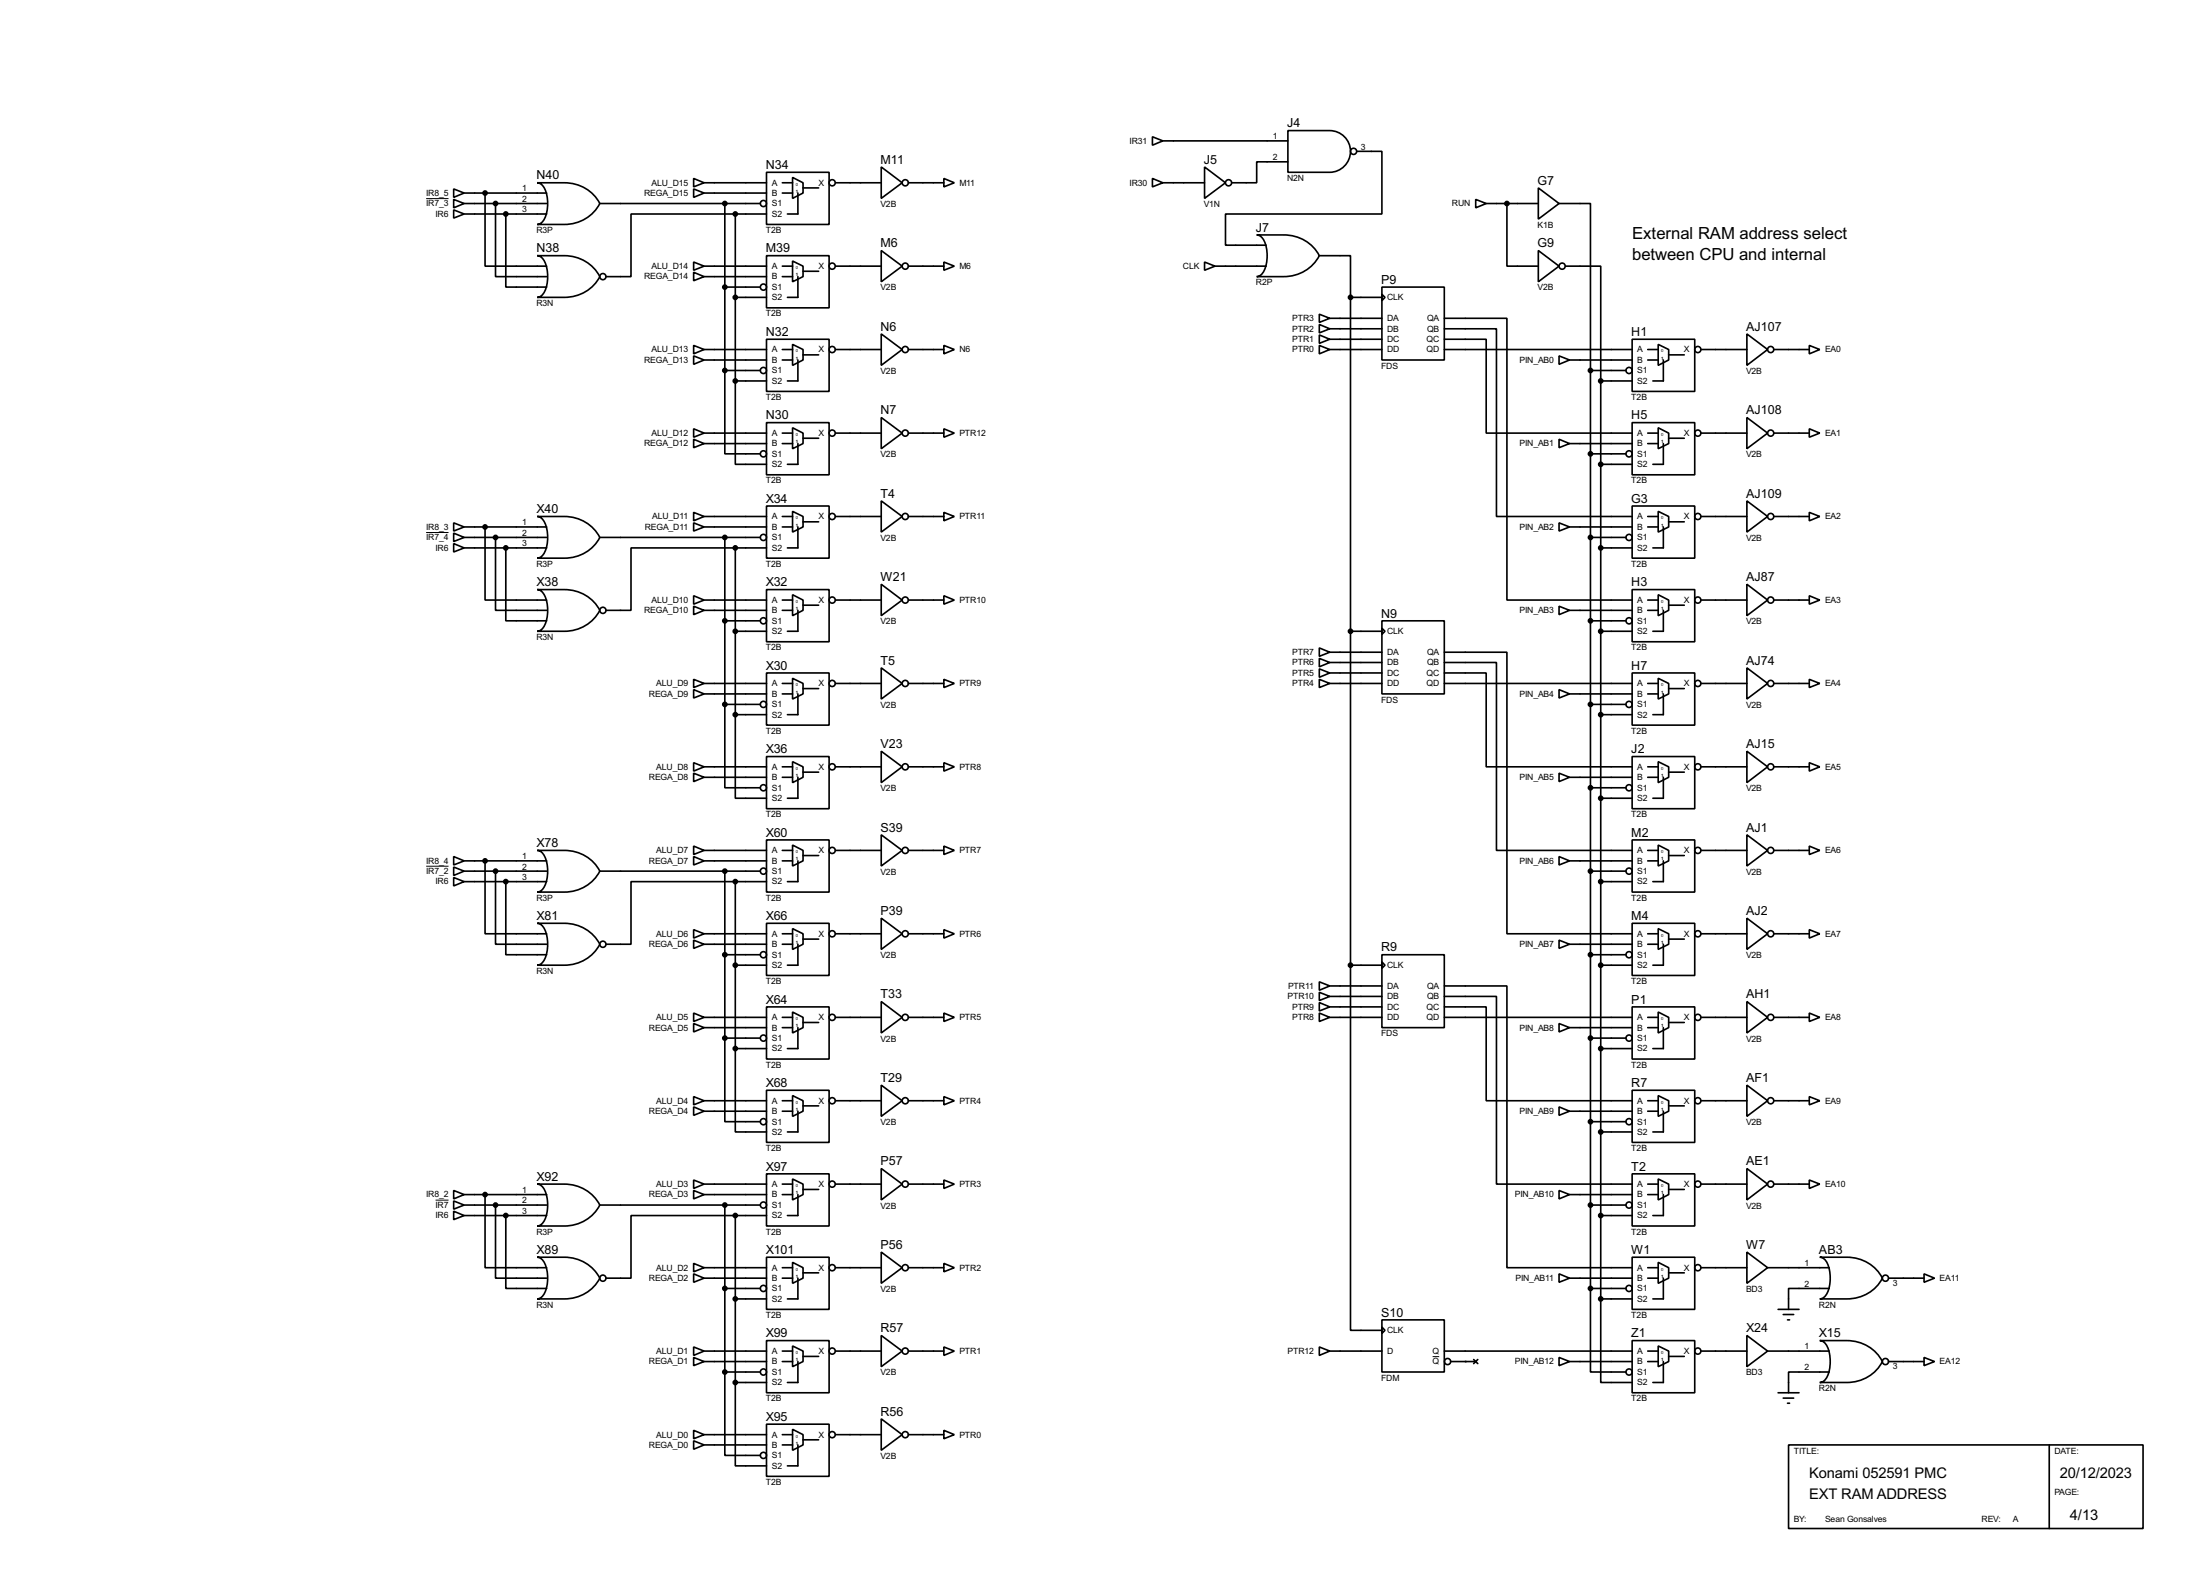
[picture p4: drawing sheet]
<svg xmlns="http://www.w3.org/2000/svg" width="536mm" height="383mm" viewBox="0 0 536 383" stroke-linecap="round" stroke-linejoin="round" font-family="sans-serif">
<g fill="none" stroke="#000" stroke-width=".4">
<path d="M280.7 33.3l2.6 1-2.6 1.1zM283.3 34.3h30.4M313.7 31.8h10.2a5.1 5.1 0 0 1 5.1 5.1 5.1 5.1 0 0 1-5.1 5.1h-10.2zM313.7 39.4h-7.6v5.1h-6.1M330.5 36.9h6.1v15.2h-38.1v7.6h9.9M110.5 46l2.6 1-2.6 1.1zM110.5 51.1l2.6 1-2.6 1zM110.5 48.6l2.6 1-2.6 1zM113.1 49.6h20.1M113.1 47h20.1M113.1 52.1h20.1M118.2 47v17.8h15"/>
<path d="M120.7 49.6v17.8h12.5M123.2 52.1v17.8h10M130.9 44.5h6.6a9.6 9.6 0 0 1 8.6 5.1 9.6 9.6 0 0 1-8.6 5.1h-6.6a3.2 3.2 0 0 0 2.3-3.2 7.6 7.6 0 0 0-1.3-6.6zM146.1 49.6h39.1M169 43.5l2.5 1-2.5 1zM169 46l2.5 1-2.5 1.1zM171.5 44.5h15.2M171.5 47h15.2M176.6 49.6v40.6M179.1 52.1h-25.4v15.3h-6.1M179.1 52.1v40.7M179.1 52.1h7.6"/>
<path d="M186.7 42h15.3v12.7h-15.3zM190.6 44.5h2.5M190.6 47h2.5M193.1 43.2l2.5 1.3v2.5l-2.5 1.3zM194.4 47v5.1h-2.6M195.6 45.8h3.8M203.5 44.5h11.2M214.7 40.7l5.1 3.8-5.1 3.8zM221.3 44.5h8.6M229.9 43.5l2.6 1-2.6 1zM280.7 43.5l2.6 1-2.6 1zM283.3 44.5h10.1"/>
<path d="M293.4 40.7l5.1 3.8-5.1 3.8zM306.1 57.2h6.6a9.6 9.6 0 0 1 8.7 5.1 9.6 9.6 0 0 1-8.7 5.1h-6.6a3.2 3.2 0 0 0 2.4-3.2 7.6 7.6 0 0 0-1.4-6.6zM359.5 48.6l2.5 1-2.5 1zM362 49.6h12.7M367.1 49.6v15.2h7.6M374.7 45.8l5.1 3.8-5.1 3.8zM379.8 49.6h7.6v40.6M130.9 62.3h6.6a9.6 9.6 0 0 1 8.6 5.1 9.6 9.6 0 0 1-8.6 5h-6.6a3.2 3.2 0 0 0 2.3-3.1 7.7 7.7 0 0 0-1.3-6.6zM169 63.8l2.5 1-2.5 1zM169 66.3l2.5 1.1-2.5 1zM171.5 64.8h15.2M171.5 67.4h15.2"/>
<path d="M176.6 69.9h8.6M179.1 72.4h7.6M186.7 62.3h15.3v12.7h-15.3zM190.6 64.8h2.5M190.6 67.4h2.5M193.1 63.6l2.5 1.2v2.6l-2.5 1.2zM194.4 67.4v5h-2.6M195.6 66.1h3.8M203.5 64.8h11.2M214.7 61l5.1 3.8-5.1 3.8zM221.3 64.8h8.6M229.9 63.8l2.6 1-2.6 1z"/>
<path d="M293.4 63.8l2.6 1-2.6 1zM296 64.8h12.4M321.4 76.5l2.5 1-2.5 1zM321.4 79l2.5 1.1-2.5 1zM321.4 62.3h7.6v10.1M323.9 77.5h12.7M329 72.4v162.6M329 72.4h7.6M336.6 69.9h15.2v17.8h-15.2zM336.6 71.7l.8 .7-.8 .8zM351.8 77.5h15.3v68.6h30.5M374.7 61l5.1 3.8-5.1 3.8z"/>
<path d="M381.3 64.8h8.6v28M169 84.1l2.5 1-2.5 1.1zM169 86.7l2.5 1-2.5 1zM171.5 87.7h15.2M171.5 85.1h15.2M176.6 90.2v20.3h8.6M176.6 90.2h8.6M179.1 92.8v20.3h7.6M179.1 92.8h7.6M186.7 82.6h15.3v12.7h-15.3zM190.6 87.7h2.5M190.6 85.1h2.5"/>
<path d="M193.1 83.9l2.5 1.2v2.6l-2.5 1.3zM194.4 87.7v5.1h-2.6M195.6 86.4h3.8M203.5 85.1h11.2M214.7 81.3l5.1 3.8-5.1 3.9zM221.3 85.1h8.6M229.9 84.1l2.6 1-2.6 1.1zM321.4 84.1l2.5 1-2.5 1.1zM321.4 81.6l2.5 1-2.5 1zM323.9 85.1h12.7M323.9 80.1h12.7M323.9 82.6h12.7"/>
<path d="M351.8 82.6h10.2v22.9h35.6M351.8 80.1h12.7v45.7h33.1M351.8 85.1h45.8M379.8 86.7l2.5 1-2.5 1zM382.3 87.7h15.3M387.4 90.2v223.5M387.4 90.2h8.6M389.9 92.8v223.5M389.9 92.8h7.7M397.6 82.6h15.2v12.7h-15.2zM401.4 87.7h2.5M401.4 85.1h2.5"/>
<path d="M403.9 83.9l2.6 1.2v2.6l-2.6 1.3zM405.2 87.7v5.1h-2.6M406.5 86.4h3.8M414.3 85.1h11.2M425.5 81.3l5.1 3.8-5.1 3.9zM432.1 85.1h8.6M440.7 84.1l2.6 1-2.6 1.1zM169 104.4l2.5 1.1-2.5 1zM169 107l2.5 1-2.5 1zM171.5 105.5h15.2M171.5 108h15.2M186.7 102.9h15.3v12.7h-15.3z"/>
<path d="M190.6 105.5h2.5M190.6 108h2.5M193.1 104.2l2.5 1.3v2.5l-2.5 1.3zM194.4 108v5.1h-2.6M195.6 106.7h3.8M203.5 105.5h11.2M214.7 101.7l5.1 3.8-5.1 3.8zM221.3 105.5h8.6M229.9 104.4l2.6 1.1-2.6 1zM379.8 107l2.5 1-2.5 1zM382.3 108h15.3M387.4 110.5h8.6"/>
<path d="M389.9 113.1h7.7M397.6 102.9h15.2v12.7h-15.2zM401.4 105.5h2.5M401.4 108h2.5M403.9 104.2l2.6 1.3v2.5l-2.6 1.3zM405.2 108v5.1h-2.6M406.5 106.7h3.8M414.3 105.5h11.2M425.5 101.7l5.1 3.8-5.1 3.8zM432.1 105.5h8.6M440.7 104.4l2.6 1.1-2.6 1zM110.5 127.3l2.6 1-2.6 1z"/>
<path d="M110.5 129.8l2.6 1.1-2.6 1zM110.5 132.4l2.6 1-2.6 1zM113.1 128.3h20.1M113.1 133.4h20.1M113.1 130.9h20.1M118.2 128.3v17.8h15M120.7 130.9v17.7h12.5M123.2 133.4v17.8h10M130.9 125.8h6.6a9.6 9.6 0 0 1 8.6 5.1 9.6 9.6 0 0 1-8.6 5h-6.6a3.2 3.2 0 0 0 2.3-3.1 7.7 7.7 0 0 0-1.3-6.6zM146.1 130.9h39.1M169 127.3l2.5 1-2.5 1zM169 124.8l2.5 1-2.5 1z"/>
<path d="M171.5 125.8h15.2M171.5 128.3h15.2M176.6 130.9v40.6M179.1 133.4h-25.4v15.2h-6.1M179.1 133.4h7.6M179.1 133.4v40.6M186.7 123.2h15.3v12.7h-15.3zM190.6 125.8h2.5M190.6 128.3h2.5M193.1 124.5l2.5 1.3v2.5l-2.5 1.3zM194.4 128.3v5.1h-2.6M195.6 127.1h3.8"/>
<path d="M203.5 125.8h11.2M214.7 122l5.1 3.8-5.1 3.8zM221.3 125.8h8.6M229.9 124.8l2.6 1-2.6 1zM379.8 127.3l2.5 1-2.5 1zM382.3 128.3h15.3M387.4 130.9h8.6M389.9 133.4h7.7M397.6 123.2h15.2v12.7h-15.2zM401.4 125.8h2.5M401.4 128.3h2.5M403.9 124.5l2.6 1.3v2.5l-2.6 1.3z"/>
<path d="M405.2 128.3v5.1h-2.6M406.5 127.1h3.8M414.3 125.8h11.2M425.5 122l5.1 3.8-5.1 3.8zM432.1 125.8h8.6M440.7 124.8l2.6 1-2.6 1zM130.9 143.6h6.6a9.6 9.6 0 0 1 8.6 5 9.6 9.6 0 0 1-8.6 5.1h-6.6a3.2 3.2 0 0 0 2.3-3.1 7.6 7.6 0 0 0-1.3-6.6zM169 145.1l2.5 1-2.5 1zM169 147.6l2.5 1-2.5 1.1zM171.5 146.1h15.2M171.5 148.6h15.2M176.6 151.2h8.6"/>
<path d="M179.1 153.7h7.6M186.7 143.6h15.3v12.7h-15.3zM190.6 146.1h2.5M190.6 148.6h2.5M193.1 144.8l2.5 1.3v2.5l-2.5 1.3zM194.4 148.6v5.1h-2.6M195.6 147.4h3.8M203.5 146.1h11.2M214.7 142.3l5.1 3.8-5.1 3.8zM221.3 146.1h8.6M229.9 145.1l2.6 1-2.6 1zM321.4 157.8l2.5 1-2.5 1z"/>
<path d="M323.9 158.8h12.7M329 153.7h7.6M336.6 151.2h15.2v17.8h-15.2zM336.6 153l.8 .7-.8 .8zM351.8 158.8h15.3v68.6h30.5M379.8 147.6l2.5 1-2.5 1.1zM382.3 148.6h15.3M387.4 151.2h8.6M389.9 153.7h7.7M397.6 143.6h15.2v12.7h-15.2zM401.4 146.1h2.5M401.4 148.6h2.5"/>
<path d="M403.9 144.8l2.6 1.3v2.5l-2.6 1.3zM405.2 148.6v5.1h-2.6M406.5 147.4h3.8M414.3 146.1h11.2M425.5 142.3l5.1 3.8-5.1 3.8zM432.1 146.1h8.6M440.7 145.1l2.6 1-2.6 1zM169 165.4l2.5 1-2.5 1zM169 167.9l2.5 1.1-2.5 1zM171.5 169h15.2M171.5 166.4h15.2M176.6 171.5v20.3h8.6"/>
<path d="M176.6 171.5h8.6M179.1 174v20.4h7.6M179.1 174h7.6M186.7 163.9h15.3v12.7h-15.3zM190.6 169h2.5M190.6 166.4h2.5M193.1 165.2l2.5 1.2v2.6l-2.5 1.2zM194.4 169v5h-2.6M195.6 167.7h3.8M203.5 166.4h11.2M214.7 162.6l5.1 3.8-5.1 3.8zM221.3 166.4h8.6"/>
<path d="M229.9 165.4l2.6 1-2.6 1zM321.4 165.4l2.5 1-2.5 1zM321.4 162.9l2.5 1-2.5 1zM321.4 160.3l2.5 1-2.5 1.1zM323.9 166.4h12.7M323.9 163.9h12.7M323.9 161.3h12.7M351.8 163.9h10.2v22.8h35.6M351.8 161.3h12.7v45.8h33.1M351.8 166.4h45.8M379.8 167.9l2.5 1.1-2.5 1zM382.3 169h15.3"/>
<path d="M387.4 171.5h8.6M389.9 174h7.7M397.6 163.9h15.2v12.7h-15.2zM401.4 169h2.5M401.4 166.4h2.5M403.9 165.2l2.6 1.2v2.6l-2.6 1.2zM405.2 169v5h-2.6M406.5 167.7h3.8M414.3 166.4h11.2M425.5 162.6l5.1 3.8-5.1 3.8zM432.1 166.4h8.6M440.7 165.4l2.6 1-2.6 1z"/>
<path d="M169 185.7l2.5 1-2.5 1.1zM169 188.3l2.5 1-2.5 1zM171.5 186.7h15.2M171.5 189.3h15.2M186.7 184.2h15.3v12.7h-15.3zM190.6 186.7h2.5M190.6 189.3h2.5M193.1 185.5l2.5 1.2v2.6l-2.5 1.3zM194.4 189.3v5.1h-2.6M195.6 188h3.8M203.5 186.7h11.2M214.7 182.9l5.1 3.8-5.1 3.9z"/>
<path d="M221.3 186.7h8.6M229.9 185.7l2.6 1-2.6 1.1zM379.8 188.3l2.5 1-2.5 1zM382.3 189.3h15.3M387.4 191.8h8.6M389.9 194.4h7.7M397.6 184.2h15.2v12.7h-15.2zM401.4 186.7h2.5M401.4 189.3h2.5M403.9 185.5l2.6 1.2v2.6l-2.6 1.3zM405.2 189.3v5.1h-2.6M406.5 188h3.8"/>
<path d="M414.3 186.7h11.2M425.5 182.9l5.1 3.8-5.1 3.9zM432.1 186.7h8.6M440.7 185.7l2.6 1-2.6 1.1zM110.5 213.7l2.6 1-2.6 1zM110.5 208.6l2.6 1-2.6 1zM110.5 211.1l2.6 1-2.6 1.1zM113.1 209.6h20.1M113.1 214.7h20.1M113.1 212.1h20.1M118.2 209.6v17.8h15M120.7 212.1v17.8h12.5"/>
<path d="M123.2 214.7v17.8h10M130.9 207.1h6.6a9.6 9.6 0 0 1 8.6 5 9.6 9.6 0 0 1-8.6 5.1h-6.6a3.2 3.2 0 0 0 2.3-3.1 7.6 7.6 0 0 0-1.3-6.6zM146.1 212.1h39.1M169 208.6l2.5 1-2.5 1zM169 206l2.5 1.1-2.5 1zM171.5 207.1h15.2M171.5 209.6h15.2M176.6 212.1v40.7M179.1 214.7h-25.4v15.2h-6.1M179.1 214.7h7.6M179.1 214.7v40.6M186.7 204.5h15.3v12.7h-15.3z"/>
<path d="M190.6 207.1h2.5M190.6 209.6h2.5M193.1 205.8l2.5 1.3v2.5l-2.5 1.3zM194.4 209.6v5.1h-2.6M195.6 208.3h3.8M203.5 207.1h11.2M214.7 203.3l5.1 3.8-5.1 3.8zM221.3 207.1h8.6M229.9 206l2.6 1.1-2.6 1zM379.8 208.6l2.5 1-2.5 1zM382.3 209.6h15.3M387.4 212.1h8.6"/>
<path d="M389.9 214.7h7.7M397.6 204.5h15.2v12.7h-15.2zM401.4 207.1h2.5M401.4 209.6h2.5M403.9 205.8l2.6 1.3v2.5l-2.6 1.3zM405.2 209.6v5.1h-2.6M406.5 208.3h3.8M414.3 207.1h11.2M425.5 203.3l5.1 3.8-5.1 3.8zM432.1 207.1h8.6M440.7 206l2.6 1.1-2.6 1zM130.9 224.8h6.6a9.6 9.6 0 0 1 8.6 5.1 9.6 9.6 0 0 1-8.6 5.1h-6.6a3.2 3.2 0 0 0 2.3-3.1 7.7 7.7 0 0 0-1.3-6.7z"/>
<path d="M169 228.9l2.5 1-2.5 1zM169 226.4l2.5 1-2.5 1zM171.5 227.4h15.2M171.5 229.9h15.2M176.6 232.5h8.6M179.1 235h7.6M186.7 224.8h15.3v12.7h-15.3zM190.6 227.4h2.5M190.6 229.9h2.5M193.1 226.1l2.5 1.3v2.5l-2.5 1.3zM194.4 229.9v5.1h-2.6M195.6 228.7h3.8"/>
<path d="M203.5 227.4h11.2M214.7 223.6l5.1 3.8-5.1 3.8zM221.3 227.4h8.6M229.9 226.4l2.6 1-2.6 1zM321.4 239.1l2.5 1-2.5 1zM329 235v88.9h7.6M329 235h7.6M336.6 232.5h15.2v17.7h-15.2zM336.6 234.2l.8 .8-.8 .8zM379.8 228.9l2.5 1-2.5 1zM382.3 229.9h15.3M387.4 232.5h8.6"/>
<path d="M389.9 235h7.7M397.6 224.8h15.2v12.7h-15.2zM401.4 227.4h2.5M401.4 229.9h2.5M403.9 226.1l2.6 1.3v2.5l-2.6 1.3zM405.2 229.9v5.1h-2.6M406.5 228.7h3.8M414.3 227.4h11.2M425.5 223.6l5.1 3.8-5.1 3.8zM432.1 227.4h8.6M440.7 226.4l2.6 1-2.6 1zM169 249.2l2.5 1-2.5 1.1z"/>
<path d="M169 246.7l2.5 1-2.5 1zM171.5 247.7h15.2M171.5 250.2h15.2M176.6 252.8v20.3h8.6M176.6 252.8h8.6M179.1 255.3v20.3h7.6M179.1 255.3h7.6M186.7 245.2h15.3v12.7h-15.3zM190.6 247.7h2.5M190.6 250.2h2.5M193.1 246.4l2.5 1.3v2.5l-2.5 1.3zM194.4 250.2v5.1h-2.6"/>
<path d="M195.6 249h3.8M203.5 247.7h11.2M214.7 243.9l5.1 3.8-5.1 3.8zM221.3 247.7h8.6M229.9 246.7l2.6 1-2.6 1zM321.4 244.1l2.5 1.1-2.5 1zM321.4 246.7l2.5 1-2.5 1zM321.4 241.6l2.5 1-2.5 1zM323.9 247.7h12.7M323.9 240.1h12.7M323.9 245.2h12.7M323.9 242.6h12.7"/>
<path d="M351.8 240.1h15.3v68.6h30.5M351.8 245.2h10.2v22.8h35.6M351.8 242.6h12.7v45.7h33.1M351.8 247.7h45.8M379.8 249.2l2.5 1-2.5 1.1zM382.3 250.2h15.3M387.4 252.8h8.6M389.9 255.3h7.7M397.6 245.2h15.2v12.7h-15.2zM401.4 247.7h2.5M401.4 250.2h2.5M403.9 246.4l2.6 1.3v2.5l-2.6 1.3z"/>
<path d="M405.2 250.2v5.1h-2.6M406.5 249h3.8M414.3 247.7h11.2M425.5 243.9l5.1 3.8-5.1 3.8zM432.1 247.7h8.6M440.7 246.7l2.6 1-2.6 1zM169 269.5l2.5 1.1-2.5 1zM169 267l2.5 1-2.5 1zM171.5 268h15.2M171.5 270.6h15.2M186.7 265.5h15.3v12.7h-15.3zM190.6 268h2.5"/>
<path d="M190.6 270.6h2.5M193.1 266.8l2.5 1.2v2.6l-2.5 1.2zM194.4 270.6v5h-2.6M195.6 269.3h3.8M203.5 268h11.2M214.7 264.2l5.1 3.8-5.1 3.8zM221.3 268h8.6M229.9 267l2.6 1-2.6 1zM379.8 269.5l2.5 1.1-2.5 1zM382.3 270.6h15.3M387.4 273.1h8.6M389.9 275.6h7.7"/>
<path d="M397.6 265.5h15.2v12.7h-15.2zM401.4 268h2.5M401.4 270.6h2.5M403.9 266.8l2.6 1.2v2.6l-2.6 1.2zM405.2 270.6v5h-2.6M406.5 269.3h3.8M414.3 268h11.2M425.5 264.2l5.1 3.8-5.1 3.8zM432.1 268h8.6M440.7 267l2.6 1-2.6 1zM110.5 294.9l2.6 1.1-2.6 1zM110.5 289.9l2.6 1-2.6 1z"/>
<path d="M110.5 292.4l2.6 1-2.6 1zM113.1 290.9h20.1M113.1 296h20.1M113.1 293.4h20.1M118.2 290.9v17.8h15M120.7 293.4v17.8h12.5M123.2 296v17.7h10M130.9 288.3h6.6a9.6 9.6 0 0 1 8.6 5.1 9.6 9.6 0 0 1-8.6 5.1h-6.6a3.2 3.2 0 0 0 2.3-3.1 7.7 7.7 0 0 0-1.3-6.7zM146.1 293.4h39.1M169 289.9l2.5 1-2.5 1zM169 287.3l2.5 1-2.5 1.1zM171.5 288.3h15.2"/>
<path d="M171.5 290.9h15.2M176.6 293.4v40.7M179.1 296h-25.4v15.2h-6.1M179.1 296h7.6M179.1 296v40.6M186.7 285.8h15.3v12.7h-15.3zM190.6 288.3h2.5M190.6 290.9h2.5M193.1 287.1l2.5 1.2v2.6l-2.5 1.3zM194.4 290.9v5.1h-2.6M195.6 289.6h3.8M203.5 288.3h11.2"/>
<path d="M214.7 284.5l5.1 3.8-5.1 3.9zM221.3 288.3h8.6M229.9 287.3l2.6 1-2.6 1.1zM379.8 289.9l2.5 1-2.5 1zM382.3 290.9h15.3M387.4 293.4h8.6M389.9 296h7.7M397.6 285.8h15.2v12.7h-15.2zM401.4 288.3h2.5M401.4 290.9h2.5M403.9 287.1l2.6 1.2v2.6l-2.6 1.3zM405.2 290.9v5.1h-2.6"/>
<path d="M406.5 289.6h3.8M414.3 288.3h11.2M425.5 284.5l5.1 3.8-5.1 3.9zM432.1 288.3h8.6M440.7 287.3l2.6 1-2.6 1.1zM130.9 306.1h6.6a9.6 9.6 0 0 1 8.6 5.1 9.6 9.6 0 0 1-8.6 5.1h-6.6a3.2 3.2 0 0 0 2.3-3.2 7.7 7.7 0 0 0-1.3-6.6zM169 310.2l2.5 1-2.5 1zM169 307.6l2.5 1.1-2.5 1zM171.5 311.2h15.2M171.5 308.7h15.2M176.6 313.7h8.6M179.1 316.3h7.6"/>
<path d="M186.7 306.1h15.3v12.7h-15.3zM190.6 311.2h2.5M190.6 308.7h2.5M193.1 307.4l2.5 1.3v2.5l-2.5 1.3zM194.4 311.2v5.1h-2.6M195.6 309.9h3.8M203.5 308.7h11.2M214.7 304.9l5.1 3.8-5.1 3.8zM221.3 308.7h8.6M229.9 307.6l2.6 1.1-2.6 1zM379.8 310.2l2.5 1-2.5 1zM382.3 311.2h15.3"/>
<path d="M387.4 313.7v20.4h8.6M387.4 313.7h8.6M389.9 316.3v20.3h7.7M389.9 316.3h7.7M397.6 306.1h15.2v12.7h-15.2zM401.4 311.2h2.5M401.4 308.7h2.5M403.9 307.4l2.6 1.3v2.5l-2.6 1.3zM405.2 311.2v5.1h-2.6M406.5 309.9h3.8M414.3 308.7h11.2M425.5 304.9l5.1 3.8-5.1 3.8z"/>
<path d="M430.6 308.7h15M433.1 318.8h5.1M443.3 306.1h6.6a9.6 9.6 0 0 1 8.6 5.1 9.5 9.5 0 0 1-8.6 5.1h-6.6a3.2 3.2 0 0 0 2.3-3.2 7.8 7.8 0 0 0-1.3-6.6zM445.6 313.7h-9.9v5.1M460 311.2h8.7M468.7 310.2l2.5 1-2.5 1zM169 330.5l2.5 1-2.5 1zM169 328l2.5 1-2.5 1zM171.5 331.5h15.2M171.5 329h15.2M176.6 334.1v20.3h8.6M176.6 334.1h8.6"/>
<path d="M179.1 336.6v20.3h7.6M179.1 336.6h7.6M186.7 326.4h15.3v12.7h-15.3zM190.6 331.5h2.5M190.6 329h2.5M193.1 327.7l2.5 1.3v2.5l-2.5 1.3zM194.4 331.5v5.1h-2.6M195.6 330.3h3.8M203.5 329h11.2M214.7 325.2l5.1 3.8-5.1 3.8zM221.3 329h8.6M229.9 328l2.6 1-2.6 1z"/>
<path d="M321.4 328l2.5 1-2.5 1zM323.9 329h12.7M336.6 321.4h15.2v12.7h-15.2zM336.6 323.1l.8 .8-.8 .8zM351.8 329h45.8M353.4 331.5h6.1M359 331l1 1M360 331l-1 1M379.8 330.5l2.5 1-2.5 1zM382.3 331.5h15.3M397.6 326.4h15.2v12.7h-15.2zM401.4 331.5h2.5"/>
<path d="M401.4 329h2.5M403.9 327.7l2.6 1.3v2.5l-2.6 1.3zM405.2 331.5v5.1h-2.6M406.5 330.3h3.8M414.3 329h11.2M425.5 325.2l5.1 3.8-5.1 3.8zM430.6 329h15M433.1 339.1h5.1M434.4 320.1h2.5M435.4 321.4h.5M443.3 326.4h6.6a9.6 9.6 0 0 1 8.6 5.1 9.5 9.5 0 0 1-8.6 5.1h-6.6a3.2 3.2 0 0 0 2.3-3.1 7.8 7.8 0 0 0-1.3-6.7zM445.6 334.1h-9.9v5"/>
<path d="M460 331.5h8.7M468.7 330.5l2.5 1-2.5 1zM169 348.3l2.5 1-2.5 1zM169 350.8l2.5 1-2.5 1.1zM171.5 349.3h15.2M171.5 351.8h15.2M186.7 346.8h15.3v12.7h-15.3zM190.6 349.3h2.5M190.6 351.8h2.5M193.1 348l2.5 1.3v2.5l-2.5 1.3zM194.4 351.8v5.1h-2.6M195.6 350.6h3.8"/>
<path d="M203.5 349.3h11.2M214.7 345.5l5.1 3.8-5.1 3.8zM221.3 349.3h8.6M229.9 348.3l2.6 1-2.6 1zM434.4 340.4h2.5M435.4 341.7h.5M435.7 351.8h86.3v20.4h-86.3zM499.2 351.8v20.4"/>
<circle cx="329.7" cy="36.9" r=".75"/>
<circle cx="185.9" cy="49.6" r=".75"/>
<circle cx="202.7" cy="44.5" r=".75"/>
<circle cx="220.5" cy="44.5" r=".75"/>
<circle cx="299.2" cy="44.5" r=".75"/>
<circle cx="146.8" cy="67.4" r=".75"/>
<circle cx="185.9" cy="69.9" r=".75"/>
<circle cx="202.7" cy="64.8" r=".75"/>
<circle cx="220.5" cy="64.8" r=".75"/>
<circle cx="380.5" cy="64.8" r=".75"/>
<circle cx="185.9" cy="90.2" r=".75"/>
<circle cx="202.7" cy="85.1" r=".75"/>
<circle cx="220.5" cy="85.1" r=".75"/>
<circle cx="396.8" cy="90.2" r=".75"/>
<circle cx="413.5" cy="85.1" r=".75"/>
<circle cx="431.3" cy="85.1" r=".75"/>
<circle cx="185.9" cy="110.5" r=".75"/>
<circle cx="202.7" cy="105.5" r=".75"/>
<circle cx="220.5" cy="105.5" r=".75"/>
<circle cx="396.8" cy="110.5" r=".75"/>
<circle cx="413.5" cy="105.5" r=".75"/>
<circle cx="431.3" cy="105.5" r=".75"/>
<circle cx="185.9" cy="130.9" r=".75"/>
<circle cx="202.7" cy="125.8" r=".75"/>
<circle cx="220.5" cy="125.8" r=".75"/>
<circle cx="396.8" cy="130.9" r=".75"/>
<circle cx="413.5" cy="125.8" r=".75"/>
<circle cx="431.3" cy="125.8" r=".75"/>
<circle cx="146.8" cy="148.6" r=".75"/>
<circle cx="185.9" cy="151.2" r=".75"/>
<circle cx="202.7" cy="146.1" r=".75"/>
<circle cx="220.5" cy="146.1" r=".75"/>
<circle cx="396.8" cy="151.2" r=".75"/>
<circle cx="413.5" cy="146.1" r=".75"/>
<circle cx="431.3" cy="146.1" r=".75"/>
<circle cx="185.9" cy="171.5" r=".75"/>
<circle cx="202.7" cy="166.4" r=".75"/>
<circle cx="220.5" cy="166.4" r=".75"/>
<circle cx="396.8" cy="171.5" r=".75"/>
<circle cx="413.5" cy="166.4" r=".75"/>
<circle cx="431.3" cy="166.4" r=".75"/>
<circle cx="185.9" cy="191.8" r=".75"/>
<circle cx="202.7" cy="186.7" r=".75"/>
<circle cx="220.5" cy="186.7" r=".75"/>
<circle cx="396.8" cy="191.8" r=".75"/>
<circle cx="413.5" cy="186.7" r=".75"/>
<circle cx="431.3" cy="186.7" r=".75"/>
<circle cx="185.9" cy="212.1" r=".75"/>
<circle cx="202.7" cy="207.1" r=".75"/>
<circle cx="220.5" cy="207.1" r=".75"/>
<circle cx="396.8" cy="212.1" r=".75"/>
<circle cx="413.5" cy="207.1" r=".75"/>
<circle cx="431.3" cy="207.1" r=".75"/>
<circle cx="146.8" cy="229.9" r=".75"/>
<circle cx="185.9" cy="232.5" r=".75"/>
<circle cx="202.7" cy="227.4" r=".75"/>
<circle cx="220.5" cy="227.4" r=".75"/>
<circle cx="396.8" cy="232.5" r=".75"/>
<circle cx="413.5" cy="227.4" r=".75"/>
<circle cx="431.3" cy="227.4" r=".75"/>
<circle cx="185.9" cy="252.8" r=".75"/>
<circle cx="202.7" cy="247.7" r=".75"/>
<circle cx="220.5" cy="247.7" r=".75"/>
<circle cx="396.8" cy="252.8" r=".75"/>
<circle cx="413.5" cy="247.7" r=".75"/>
<circle cx="431.3" cy="247.7" r=".75"/>
<circle cx="185.9" cy="273.1" r=".75"/>
<circle cx="202.7" cy="268" r=".75"/>
<circle cx="220.5" cy="268" r=".75"/>
<circle cx="396.8" cy="273.1" r=".75"/>
<circle cx="413.5" cy="268" r=".75"/>
<circle cx="431.3" cy="268" r=".75"/>
<circle cx="185.9" cy="293.4" r=".75"/>
<circle cx="202.7" cy="288.3" r=".75"/>
<circle cx="220.5" cy="288.3" r=".75"/>
<circle cx="396.8" cy="293.4" r=".75"/>
<circle cx="413.5" cy="288.3" r=".75"/>
<circle cx="431.3" cy="288.3" r=".75"/>
<circle cx="146.8" cy="311.2" r=".75"/>
<circle cx="185.9" cy="313.7" r=".75"/>
<circle cx="202.7" cy="308.7" r=".75"/>
<circle cx="220.5" cy="308.7" r=".75"/>
<circle cx="396.8" cy="313.7" r=".75"/>
<circle cx="413.5" cy="308.7" r=".75"/>
<circle cx="459.2" cy="311.2" r=".75"/>
<circle cx="185.9" cy="334.1" r=".75"/>
<circle cx="202.7" cy="329" r=".75"/>
<circle cx="220.5" cy="329" r=".75"/>
<circle cx="352.6" cy="331.5" r=".75"/>
<circle cx="396.8" cy="334.1" r=".75"/>
<circle cx="413.5" cy="329" r=".75"/>
<circle cx="459.2" cy="331.5" r=".75"/>
<circle cx="185.9" cy="354.4" r=".75"/>
<circle cx="202.7" cy="349.3" r=".75"/>
<circle cx="220.5" cy="349.3" r=".75"/>
</g>
<circle cx="356.9" cy="331.5" r=".2" fill="#000"/>
<g fill="#000" stroke="#000" stroke-width=".4">
<circle cx="118.1" cy="47" r=".5"/>
<circle cx="120.7" cy="49.6" r=".5"/>
<circle cx="123.2" cy="52.1" r=".5"/>
<circle cx="176.5" cy="49.6" r=".5"/>
<circle cx="179.1" cy="52.1" r=".5"/>
<circle cx="367" cy="49.6" r=".5"/>
<circle cx="176.5" cy="69.9" r=".5"/>
<circle cx="179.1" cy="72.4" r=".5"/>
<circle cx="328.9" cy="72.4" r=".5"/>
<circle cx="176.5" cy="90.2" r=".5"/>
<circle cx="179.1" cy="92.8" r=".5"/>
<circle cx="387.4" cy="90.2" r=".5"/>
<circle cx="389.9" cy="92.8" r=".5"/>
<circle cx="387.4" cy="110.5" r=".5"/>
<circle cx="389.9" cy="113.1" r=".5"/>
<circle cx="118.1" cy="128.3" r=".5"/>
<circle cx="120.7" cy="130.9" r=".5"/>
<circle cx="123.2" cy="133.4" r=".5"/>
<circle cx="176.5" cy="130.9" r=".5"/>
<circle cx="179.1" cy="133.4" r=".5"/>
<circle cx="387.4" cy="130.9" r=".5"/>
<circle cx="389.9" cy="133.4" r=".5"/>
<circle cx="176.5" cy="151.2" r=".5"/>
<circle cx="179.1" cy="153.7" r=".5"/>
<circle cx="328.9" cy="153.7" r=".5"/>
<circle cx="387.4" cy="151.2" r=".5"/>
<circle cx="389.9" cy="153.7" r=".5"/>
<circle cx="176.5" cy="171.5" r=".5"/>
<circle cx="179.1" cy="174" r=".5"/>
<circle cx="387.4" cy="171.5" r=".5"/>
<circle cx="389.9" cy="174" r=".5"/>
<circle cx="387.4" cy="191.8" r=".5"/>
<circle cx="389.9" cy="194.4" r=".5"/>
<circle cx="118.1" cy="209.6" r=".5"/>
<circle cx="120.7" cy="212.1" r=".5"/>
<circle cx="123.2" cy="214.7" r=".5"/>
<circle cx="176.5" cy="212.1" r=".5"/>
<circle cx="179.1" cy="214.7" r=".5"/>
<circle cx="387.4" cy="212.1" r=".5"/>
<circle cx="389.9" cy="214.7" r=".5"/>
<circle cx="176.5" cy="232.5" r=".5"/>
<circle cx="179.1" cy="235" r=".5"/>
<circle cx="328.9" cy="235" r=".5"/>
<circle cx="387.4" cy="232.5" r=".5"/>
<circle cx="389.9" cy="235" r=".5"/>
<circle cx="176.5" cy="252.8" r=".5"/>
<circle cx="179.1" cy="255.3" r=".5"/>
<circle cx="387.4" cy="252.8" r=".5"/>
<circle cx="389.9" cy="255.3" r=".5"/>
<circle cx="387.4" cy="273.1" r=".5"/>
<circle cx="389.9" cy="275.6" r=".5"/>
<circle cx="118.1" cy="290.9" r=".5"/>
<circle cx="120.7" cy="293.4" r=".5"/>
<circle cx="123.2" cy="296" r=".5"/>
<circle cx="176.5" cy="293.4" r=".5"/>
<circle cx="179.1" cy="296" r=".5"/>
<circle cx="387.4" cy="293.4" r=".5"/>
<circle cx="389.9" cy="296" r=".5"/>
<circle cx="176.5" cy="313.7" r=".5"/>
<circle cx="179.1" cy="316.3" r=".5"/>
<circle cx="387.4" cy="313.7" r=".5"/>
<circle cx="389.9" cy="316.3" r=".5"/>
<circle cx="176.5" cy="334.1" r=".5"/>
<circle cx="179.1" cy="336.6" r=".5"/>
</g>
<path d="M103.8 48.4h5.5M103.8 129.7h5.5M103.8 210.9h5.5M106.1 292.2h3.2M349 330.3h1.6" fill="none" stroke="#000" stroke-width=".24"/>
<g font-size="4.6">
<text x="397.6" y="58.3">External RAM address select</text>
<text x="397.6" y="63.4">between CPU and internal</text>
</g>
<g font-size="4">
<text x="440.7" y="360">Konami 052591 PMC</text>
<text x="501.7" y="360">20/12/2023</text>
<text x="440.7" y="365.1">EXT RAM ADDRESS</text>
<text x="504.2" y="370.1">4/13</text>
</g>
<g font-size="3.4">
<text x="313.5" y="31">J4</text>
<text x="186.5" y="41.2">N34</text>
<text x="214.5" y="39.9">M11</text>
<text x="293.2" y="39.9">J5</text>
<text x="130.7" y="43.7">N40</text>
<text x="374.5" y="45">G7</text>
<text x="305.9" y="56.4">J7</text>
<text x="130.7" y="61.4">N38</text>
<text x="186.5" y="61.4">M39</text>
<text x="214.5" y="60.2">M6</text>
<text x="374.5" y="60.2">G9</text>
<text x="336.4" y="69.1">P9</text>
<text x="186.5" y="81.8">N32</text>
<text x="214.5" y="80.5">N6</text>
<text x="397.4" y="81.8">H1</text>
<text x="425.3" y="80.5">AJ107</text>
<text x="214.5" y="100.9">N7</text>
<text x="425.3" y="100.9">AJ108</text>
<text x="186.5" y="102.1">N30</text>
<text x="397.4" y="102.1">H5</text>
<text x="130.7" y="124.9">X40</text>
<text x="186.5" y="122.4">X34</text>
<text x="214.5" y="121.2">T4</text>
<text x="397.4" y="122.4">G3</text>
<text x="425.3" y="121.2">AJ109</text>
<text x="130.7" y="142.8">X38</text>
<text x="186.5" y="142.8">X32</text>
<text x="214.5" y="141.5">W21</text>
<text x="397.4" y="142.8">H3</text>
<text x="425.3" y="141.5">AJ87</text>
<text x="336.4" y="150.3">N9</text>
<text x="214.5" y="161.8">T5</text>
<text x="425.3" y="161.8">AJ74</text>
<text x="186.5" y="163">X30</text>
<text x="397.4" y="163">H7</text>
<text x="186.5" y="183.4">X36</text>
<text x="214.5" y="182.1">V23</text>
<text x="397.4" y="183.4">J2</text>
<text x="425.3" y="182.1">AJ15</text>
<text x="186.5" y="203.7">X60</text>
<text x="214.5" y="202.5">S39</text>
<text x="397.4" y="203.7">M2</text>
<text x="425.3" y="202.5">AJ1</text>
<text x="130.7" y="206.3">X78</text>
<text x="130.7" y="224">X81</text>
<text x="186.5" y="224">X66</text>
<text x="214.5" y="222.8">P39</text>
<text x="397.4" y="224">M4</text>
<text x="425.3" y="222.8">AJ2</text>
<text x="336.4" y="231.7">R9</text>
<text x="186.5" y="244.4">X64</text>
<text x="214.5" y="243.1">T33</text>
<text x="397.4" y="244.4">P1</text>
<text x="425.3" y="243.1">AH1</text>
<text x="214.5" y="263.4">T29</text>
<text x="425.3" y="263.4">AF1</text>
<text x="186.5" y="264.7">X68</text>
<text x="397.4" y="264.7">R7</text>
<text x="130.7" y="287.5">X92</text>
<text x="186.5" y="285">X97</text>
<text x="214.5" y="283.7">P57</text>
<text x="397.4" y="285">T2</text>
<text x="425.3" y="283.7">AE1</text>
<text x="130.7" y="305.3">X89</text>
<text x="186.5" y="305.3">X101</text>
<text x="214.5" y="304.1">P56</text>
<text x="397.4" y="305.3">W1</text>
<text x="425.3" y="304.1">W7</text>
<text x="443.1" y="305.3">AB3</text>
<text x="336.4" y="320.6">S10</text>
<text x="186.5" y="325.6">X99</text>
<text x="214.5" y="324.4">R57</text>
<text x="397.4" y="325.6">Z1</text>
<text x="425.3" y="324.4">X24</text>
<text x="443.1" y="325.6">X15</text>
<text x="186.5" y="346">X95</text>
<text x="214.5" y="344.7">R56</text>
</g>
<g font-size="2.4">
<text x="275.2" y="35">IR31</text>
<text x="310.1" y="33.9">1</text>
<text x="310.1" y="39">2</text>
<text x="331.5" y="36.4">3</text>
<text x="103.8" y="47.7">IR8_5</text>
<text x="127.2" y="46.6">1</text>
<text x="156.9" y="47.7">REGA_D15</text>
<text x="158.7" y="45.2">ALU_D15</text>
<text x="188" y="45.2">A</text>
<text x="188" y="47.7">B</text>
<text x="199.4" y="45.2">X</text>
<text x="233.7" y="45.2">M11</text>
<text x="275.2" y="45.2">IR30</text>
<text x="313.5" y="44.1">N2N</text>
<text x="103.8" y="50.2">IR7_3</text>
<text x="106.1" y="52.8">IR6</text>
<text x="127.2" y="49.2">2</text>
<text x="127.2" y="51.7">3</text>
<text x="188" y="52.8">S2</text>
<text x="188" y="50.2">S1</text>
<text x="214.5" y="50.4">V2B</text>
<text x="293.2" y="50.4">V1N</text>
<text x="353.7" y="50.2">RUN</text>
<text x="130.7" y="56.8">R3P</text>
<text x="186.5" y="56.8">T2B</text>
<text x="374.5" y="55.4">K1B</text>
<text x="158.7" y="65.5">ALU_D14</text>
<text x="188" y="65.5">A</text>
<text x="199.4" y="65.5">X</text>
<text x="233.7" y="65.5">M6</text>
<text x="288.2" y="65.5">CLK</text>
<text x="156.9" y="68.1">REGA_D14</text>
<text x="188" y="68.1">B</text>
<text x="188" y="70.6">S1</text>
<text x="214.5" y="70.7">V2B</text>
<text x="305.9" y="69.5">R2P</text>
<text x="374.5" y="70.7">V2B</text>
<text x="130.7" y="74.5">R3N</text>
<text x="186.5" y="77">T2B</text>
<text x="188" y="73.1">S2</text>
<text x="337.9" y="73.1">CLK</text>
<text x="314.8" y="78.2">PTR3</text>
<text x="314.8" y="80.8">PTR2</text>
<text x="314.8" y="83.3">PTR1</text>
<text x="337.9" y="78.2">DA</text>
<text x="337.9" y="80.8">DB</text>
<text x="337.9" y="83.3">DC</text>
<text x="347.5" y="83.3">QC</text>
<text x="347.6" y="78.2">QA</text>
<text x="347.6" y="80.8">QB</text>
<text x="156.9" y="88.4">REGA_D13</text>
<text x="158.7" y="85.8">ALU_D13</text>
<text x="188" y="85.8">A</text>
<text x="188" y="88.4">B</text>
<text x="199.4" y="85.8">X</text>
<text x="233.7" y="85.8">N6</text>
<text x="314.8" y="85.8">PTR0</text>
<text x="336.4" y="89.7">FDS</text>
<text x="337.9" y="85.8">DD</text>
<text x="347.5" y="85.8">QD</text>
<text x="370.2" y="88.4">PIN_AB0</text>
<text x="398.8" y="85.8">A</text>
<text x="398.8" y="88.4">B</text>
<text x="410.2" y="85.8">X</text>
<text x="444.6" y="85.8">EA0</text>
<text x="188" y="93.5">S2</text>
<text x="188" y="90.9">S1</text>
<text x="214.5" y="91">V2B</text>
<text x="398.8" y="93.5">S2</text>
<text x="398.8" y="90.9">S1</text>
<text x="425.3" y="91">V2B</text>
<text x="186.5" y="97.4">T2B</text>
<text x="397.4" y="97.4">T2B</text>
<text x="158.7" y="106.2">ALU_D12</text>
<text x="188" y="106.2">A</text>
<text x="199.4" y="106.2">X</text>
<text x="233.7" y="106.2">PTR12</text>
<text x="398.8" y="106.2">A</text>
<text x="410.2" y="106.2">X</text>
<text x="444.6" y="106.2">EA1</text>
<text x="156.9" y="108.7">REGA_D12</text>
<text x="188" y="113.7">S2</text>
<text x="188" y="108.7">B</text>
<text x="188" y="111.2">S1</text>
<text x="214.5" y="111.4">V2B</text>
<text x="370.2" y="108.7">PIN_AB1</text>
<text x="398.8" y="113.7">S2</text>
<text x="398.8" y="108.7">B</text>
<text x="398.8" y="111.2">S1</text>
<text x="425.3" y="111.4">V2B</text>
<text x="186.5" y="117.7">T2B</text>
<text x="397.4" y="117.7">T2B</text>
<text x="103.8" y="129">IR8_3</text>
<text x="103.8" y="131.6">IR7_4</text>
<text x="127.2" y="127.9">1</text>
<text x="127.2" y="130.5">2</text>
<text x="157.1" y="129">REGA_D11</text>
<text x="158.9" y="126.4">ALU_D11</text>
<text x="188" y="126.4">A</text>
<text x="188" y="129">B</text>
<text x="188" y="131.6">S1</text>
<text x="199.4" y="126.4">X</text>
<text x="214.5" y="131.7">V2B</text>
<text x="233.7" y="126.4">PTR11</text>
<text x="370.2" y="129">PIN_AB2</text>
<text x="398.8" y="126.4">A</text>
<text x="398.8" y="129">B</text>
<text x="398.8" y="131.6">S1</text>
<text x="410.2" y="126.4">X</text>
<text x="425.3" y="131.7">V2B</text>
<text x="444.6" y="126.4">EA2</text>
<text x="106.1" y="134.1">IR6</text>
<text x="127.2" y="133">3</text>
<text x="188" y="134.1">S2</text>
<text x="398.8" y="134.1">S2</text>
<text x="130.7" y="138">R3P</text>
<text x="186.5" y="138">T2B</text>
<text x="397.4" y="138">T2B</text>
<text x="156.9" y="149.3">REGA_D10</text>
<text x="158.7" y="146.8">ALU_D10</text>
<text x="188" y="146.8">A</text>
<text x="188" y="149.3">B</text>
<text x="199.4" y="146.8">X</text>
<text x="233.7" y="146.8">PTR10</text>
<text x="370.2" y="149.3">PIN_AB3</text>
<text x="398.8" y="146.8">A</text>
<text x="398.8" y="149.3">B</text>
<text x="410.2" y="146.8">X</text>
<text x="444.6" y="146.8">EA3</text>
<text x="130.7" y="155.8">R3N</text>
<text x="188" y="154.4">S2</text>
<text x="188" y="151.9">S1</text>
<text x="214.5" y="152">V2B</text>
<text x="337.9" y="154.4">CLK</text>
<text x="398.8" y="154.4">S2</text>
<text x="398.8" y="151.9">S1</text>
<text x="425.3" y="152">V2B</text>
<text x="186.5" y="158.4">T2B</text>
<text x="314.8" y="159.5">PTR7</text>
<text x="337.9" y="159.5">DA</text>
<text x="347.6" y="159.5">QA</text>
<text x="397.4" y="158.4">T2B</text>
<text x="159.9" y="167.1">ALU_D9</text>
<text x="188" y="167.1">A</text>
<text x="199.4" y="167.1">X</text>
<text x="233.7" y="167.1">PTR9</text>
<text x="314.8" y="167.1">PTR4</text>
<text x="314.8" y="164.6">PTR5</text>
<text x="314.8" y="162">PTR6</text>
<text x="337.9" y="162">DB</text>
<text x="337.9" y="164.6">DC</text>
<text x="337.9" y="167.1">DD</text>
<text x="347.5" y="164.6">QC</text>
<text x="347.5" y="167.1">QD</text>
<text x="347.6" y="162">QB</text>
<text x="398.8" y="167.1">A</text>
<text x="410.2" y="167.1">X</text>
<text x="444.6" y="167.1">EA4</text>
<text x="158.1" y="169.7">REGA_D9</text>
<text x="188" y="169.7">B</text>
<text x="188" y="172.2">S1</text>
<text x="214.5" y="172.3">V2B</text>
<text x="336.4" y="171.1">FDS</text>
<text x="370.2" y="169.7">PIN_AB4</text>
<text x="398.8" y="169.7">B</text>
<text x="398.8" y="172.2">S1</text>
<text x="425.3" y="172.3">V2B</text>
<text x="186.5" y="178.7">T2B</text>
<text x="188" y="174.7">S2</text>
<text x="397.4" y="178.7">T2B</text>
<text x="398.8" y="174.7">S2</text>
<text x="158.1" y="190">REGA_D8</text>
<text x="159.9" y="187.4">ALU_D8</text>
<text x="188" y="187.4">A</text>
<text x="188" y="190">B</text>
<text x="199.4" y="187.4">X</text>
<text x="233.7" y="187.4">PTR8</text>
<text x="370.2" y="190">PIN_AB5</text>
<text x="398.8" y="187.4">A</text>
<text x="398.8" y="190">B</text>
<text x="410.2" y="187.4">X</text>
<text x="444.6" y="187.4">EA5</text>
<text x="188" y="195.1">S2</text>
<text x="188" y="192.5">S1</text>
<text x="214.5" y="192.7">V2B</text>
<text x="398.8" y="195.1">S2</text>
<text x="398.8" y="192.5">S1</text>
<text x="425.3" y="192.7">V2B</text>
<text x="186.5" y="199">T2B</text>
<text x="397.4" y="199">T2B</text>
<text x="127.2" y="209.2">1</text>
<text x="159.9" y="207.8">ALU_D7</text>
<text x="188" y="207.8">A</text>
<text x="199.4" y="207.8">X</text>
<text x="233.7" y="207.8">PTR7</text>
<text x="398.8" y="207.8">A</text>
<text x="410.2" y="207.8">X</text>
<text x="444.6" y="207.8">EA6</text>
<text x="103.8" y="210.3">IR8_4</text>
<text x="103.8" y="212.8">IR7_2</text>
<text x="106.1" y="215.4">IR6</text>
<text x="127.2" y="211.7">2</text>
<text x="127.2" y="214.3">3</text>
<text x="158.1" y="210.3">REGA_D7</text>
<text x="188" y="215.4">S2</text>
<text x="188" y="210.3">B</text>
<text x="188" y="212.8">S1</text>
<text x="214.5" y="213">V2B</text>
<text x="370.2" y="210.3">PIN_AB6</text>
<text x="398.8" y="215.4">S2</text>
<text x="398.8" y="210.3">B</text>
<text x="398.8" y="212.8">S1</text>
<text x="425.3" y="213">V2B</text>
<text x="130.7" y="219.3">R3P</text>
<text x="186.5" y="219.3">T2B</text>
<text x="397.4" y="219.3">T2B</text>
<text x="158.1" y="230.6">REGA_D6</text>
<text x="159.9" y="228.1">ALU_D6</text>
<text x="188" y="228.1">A</text>
<text x="188" y="230.6">B</text>
<text x="188" y="233.2">S1</text>
<text x="199.4" y="228.1">X</text>
<text x="214.5" y="233.3">V2B</text>
<text x="233.7" y="228.1">PTR6</text>
<text x="370.2" y="230.6">PIN_AB7</text>
<text x="398.8" y="228.1">A</text>
<text x="398.8" y="230.6">B</text>
<text x="398.8" y="233.2">S1</text>
<text x="410.2" y="228.1">X</text>
<text x="425.3" y="233.3">V2B</text>
<text x="444.6" y="228.1">EA7</text>
<text x="130.7" y="237.1">R3N</text>
<text x="186.5" y="239.6">T2B</text>
<text x="188" y="235.7">S2</text>
<text x="337.9" y="235.7">CLK</text>
<text x="397.4" y="239.6">T2B</text>
<text x="398.8" y="235.7">S2</text>
<text x="313.6" y="243.3">PTR10</text>
<text x="313.8" y="240.8">PTR11</text>
<text x="314.8" y="245.9">PTR9</text>
<text x="337.9" y="240.8">DA</text>
<text x="337.9" y="243.3">DB</text>
<text x="337.9" y="245.9">DC</text>
<text x="347.5" y="245.9">QC</text>
<text x="347.6" y="240.8">QA</text>
<text x="347.6" y="243.3">QB</text>
<text x="158.1" y="250.9">REGA_D5</text>
<text x="159.9" y="248.4">ALU_D5</text>
<text x="188" y="248.4">A</text>
<text x="188" y="250.9">B</text>
<text x="199.4" y="248.4">X</text>
<text x="233.7" y="248.4">PTR5</text>
<text x="314.8" y="248.4">PTR8</text>
<text x="337.9" y="248.4">DD</text>
<text x="347.5" y="248.4">QD</text>
<text x="370.2" y="250.9">PIN_AB8</text>
<text x="398.8" y="248.4">A</text>
<text x="398.8" y="250.9">B</text>
<text x="410.2" y="248.4">X</text>
<text x="444.6" y="248.4">EA8</text>
<text x="188" y="256">S2</text>
<text x="188" y="253.5">S1</text>
<text x="214.5" y="253.6">V2B</text>
<text x="336.4" y="252.3">FDS</text>
<text x="398.8" y="256">S2</text>
<text x="398.8" y="253.5">S1</text>
<text x="425.3" y="253.6">V2B</text>
<text x="186.5" y="260">T2B</text>
<text x="397.4" y="260">T2B</text>
<text x="159.9" y="268.7">ALU_D4</text>
<text x="188" y="268.7">A</text>
<text x="199.4" y="268.7">X</text>
<text x="233.7" y="268.7">PTR4</text>
<text x="398.8" y="268.7">A</text>
<text x="410.2" y="268.7">X</text>
<text x="444.6" y="268.7">EA9</text>
<text x="158.1" y="271.3">REGA_D4</text>
<text x="188" y="271.3">B</text>
<text x="188" y="273.8">S1</text>
<text x="214.5" y="273.9">V2B</text>
<text x="370.2" y="271.3">PIN_AB9</text>
<text x="398.8" y="271.3">B</text>
<text x="398.8" y="273.8">S1</text>
<text x="425.3" y="273.9">V2B</text>
<text x="186.5" y="280.3">T2B</text>
<text x="188" y="276.3">S2</text>
<text x="397.4" y="280.3">T2B</text>
<text x="398.8" y="276.3">S2</text>
<text x="103.8" y="291.6">IR8_2</text>
<text x="127.2" y="290.5">1</text>
<text x="127.2" y="293">2</text>
<text x="158.1" y="291.6">REGA_D3</text>
<text x="159.9" y="289">ALU_D3</text>
<text x="188" y="289">A</text>
<text x="188" y="291.6">B</text>
<text x="199.4" y="289">X</text>
<text x="233.7" y="289">PTR3</text>
<text x="369" y="291.6">PIN_AB10</text>
<text x="398.8" y="289">A</text>
<text x="398.8" y="291.6">B</text>
<text x="410.2" y="289">X</text>
<text x="444.6" y="289">EA10</text>
<text x="106.1" y="296.7">IR6</text>
<text x="106.1" y="294.1">IR7</text>
<text x="127.2" y="295.6">3</text>
<text x="188" y="296.7">S2</text>
<text x="188" y="294.1">S1</text>
<text x="214.5" y="294.3">V2B</text>
<text x="398.8" y="296.7">S2</text>
<text x="398.8" y="294.1">S1</text>
<text x="425.3" y="294.3">V2B</text>
<text x="130.7" y="300.6">R3P</text>
<text x="186.5" y="300.6">T2B</text>
<text x="397.4" y="300.6">T2B</text>
<text x="158.1" y="311.9">REGA_D2</text>
<text x="159.9" y="309.4">ALU_D2</text>
<text x="188" y="309.4">A</text>
<text x="188" y="311.9">B</text>
<text x="199.4" y="309.4">X</text>
<text x="233.7" y="309.4">PTR2</text>
<text x="369.2" y="311.9">PIN_AB11</text>
<text x="398.8" y="309.4">A</text>
<text x="398.8" y="311.9">B</text>
<text x="410.2" y="309.4">X</text>
<text x="439.6" y="308.3">1</text>
<text x="472.5" y="311.9">EA11</text>
<text x="188" y="317">S2</text>
<text x="188" y="314.4">S1</text>
<text x="214.5" y="314.6">V2B</text>
<text x="398.8" y="317">S2</text>
<text x="398.8" y="314.4">S1</text>
<text x="425.3" y="314.6">BD3</text>
<text x="439.6" y="313.3">2</text>
<text x="461.1" y="313.1">3</text>
<text x="130.7" y="318.4">R3N</text>
<text x="186.5" y="320.9">T2B</text>
<text x="397.4" y="320.9">T2B</text>
<text x="443.1" y="318.4">R2N</text>
<text x="159.9" y="329.7">ALU_D1</text>
<text x="188" y="329.7">A</text>
<text x="199.4" y="329.7">X</text>
<text x="233.7" y="329.7">PTR1</text>
<text x="313.6" y="329.7">PTR12</text>
<text x="337.9" y="324.6">CLK</text>
<text x="337.9" y="329.7">D</text>
<text x="349" y="329.7">Q</text>
<text x="398.8" y="329.7">A</text>
<text x="410.2" y="329.7">X</text>
<text x="439.6" y="328.6">1</text>
<text x="158.1" y="332.2">REGA_D1</text>
<text x="188" y="332.2">B</text>
<text x="188" y="334.8">S1</text>
<text x="214.5" y="334.9">V2B</text>
<text x="349" y="332.2">Q</text>
<text x="369" y="332.2">PIN_AB12</text>
<text x="398.8" y="332.2">B</text>
<text x="398.8" y="334.8">S1</text>
<text x="425.3" y="334.9">BD3</text>
<text x="439.6" y="333.7">2</text>
<text x="461.1" y="333.4">3</text>
<text x="472.5" y="332.2">EA12</text>
<text x="186.5" y="341.2">T2B</text>
<text x="188" y="337.3">S2</text>
<text x="336.4" y="336.2">FDM</text>
<text x="397.4" y="341.2">T2B</text>
<text x="398.8" y="337.3">S2</text>
<text x="443.1" y="338.7">R2N</text>
<text x="158.1" y="352.5">REGA_D0</text>
<text x="159.9" y="350">ALU_D0</text>
<text x="188" y="350">A</text>
<text x="188" y="352.5">B</text>
<text x="199.4" y="350">X</text>
<text x="233.7" y="350">PTR0</text>
<text x="436.9" y="354">TITLE:</text>
<text x="500.4" y="354">DATE:</text>
<text x="188" y="357.6">S2</text>
<text x="188" y="355.1">S1</text>
<text x="214.5" y="355.2">V2B</text>
<text x="186.5" y="361.6">T2B</text>
<text x="500.4" y="364.1">PAGE:</text>
<text x="436.9" y="370.4">BY:</text>
<text x="444.6" y="370.4">Sean Gonsalves</text>
<text x="482.7" y="370.4">REV:</text>
<text x="490.3" y="370.4">A</text>
</g>
<g font-size="1.2">
<text x="193.9" y="45.2">0</text>
<text x="193.9" y="46.9">1</text>
<text x="193.9" y="65.5">0</text>
<text x="193.9" y="67.3">1</text>
<text x="193.9" y="85.8">0</text>
<text x="193.9" y="87.6">1</text>
<text x="404.7" y="85.8">0</text>
<text x="404.7" y="87.6">1</text>
<text x="193.9" y="106.2">0</text>
<text x="193.9" y="107.9">1</text>
<text x="404.7" y="106.2">0</text>
<text x="404.7" y="107.9">1</text>
<text x="193.9" y="126.4">0</text>
<text x="193.9" y="128.3">1</text>
<text x="404.7" y="126.4">0</text>
<text x="404.7" y="128.3">1</text>
<text x="193.9" y="146.8">0</text>
<text x="193.9" y="148.6">1</text>
<text x="404.7" y="146.8">0</text>
<text x="404.7" y="148.6">1</text>
<text x="193.9" y="167.1">0</text>
<text x="404.7" y="167.1">0</text>
<text x="193.9" y="168.9">1</text>
<text x="404.7" y="168.9">1</text>
<text x="193.9" y="187.4">0</text>
<text x="193.9" y="189.2">1</text>
<text x="404.7" y="187.4">0</text>
<text x="404.7" y="189.2">1</text>
<text x="193.9" y="207.8">0</text>
<text x="193.9" y="209.5">1</text>
<text x="404.7" y="207.8">0</text>
<text x="404.7" y="209.5">1</text>
<text x="193.9" y="228.1">0</text>
<text x="193.9" y="229.9">1</text>
<text x="404.7" y="228.1">0</text>
<text x="404.7" y="229.9">1</text>
<text x="193.9" y="248.4">0</text>
<text x="193.9" y="250.2">1</text>
<text x="404.7" y="248.4">0</text>
<text x="404.7" y="250.2">1</text>
<text x="193.9" y="268.7">0</text>
<text x="404.7" y="268.7">0</text>
<text x="193.9" y="270.5">1</text>
<text x="404.7" y="270.5">1</text>
<text x="193.9" y="289">0</text>
<text x="193.9" y="290.8">1</text>
<text x="404.7" y="289">0</text>
<text x="404.7" y="290.8">1</text>
<text x="193.9" y="309.4">0</text>
<text x="193.9" y="311.1">1</text>
<text x="404.7" y="309.4">0</text>
<text x="404.7" y="311.1">1</text>
<text x="193.9" y="329.7">0</text>
<text x="404.7" y="329.7">0</text>
<text x="193.9" y="331.5">1</text>
<text x="404.7" y="331.5">1</text>
<text x="193.9" y="350">0</text>
<text x="193.9" y="351.8">1</text>
</g>
</svg>
